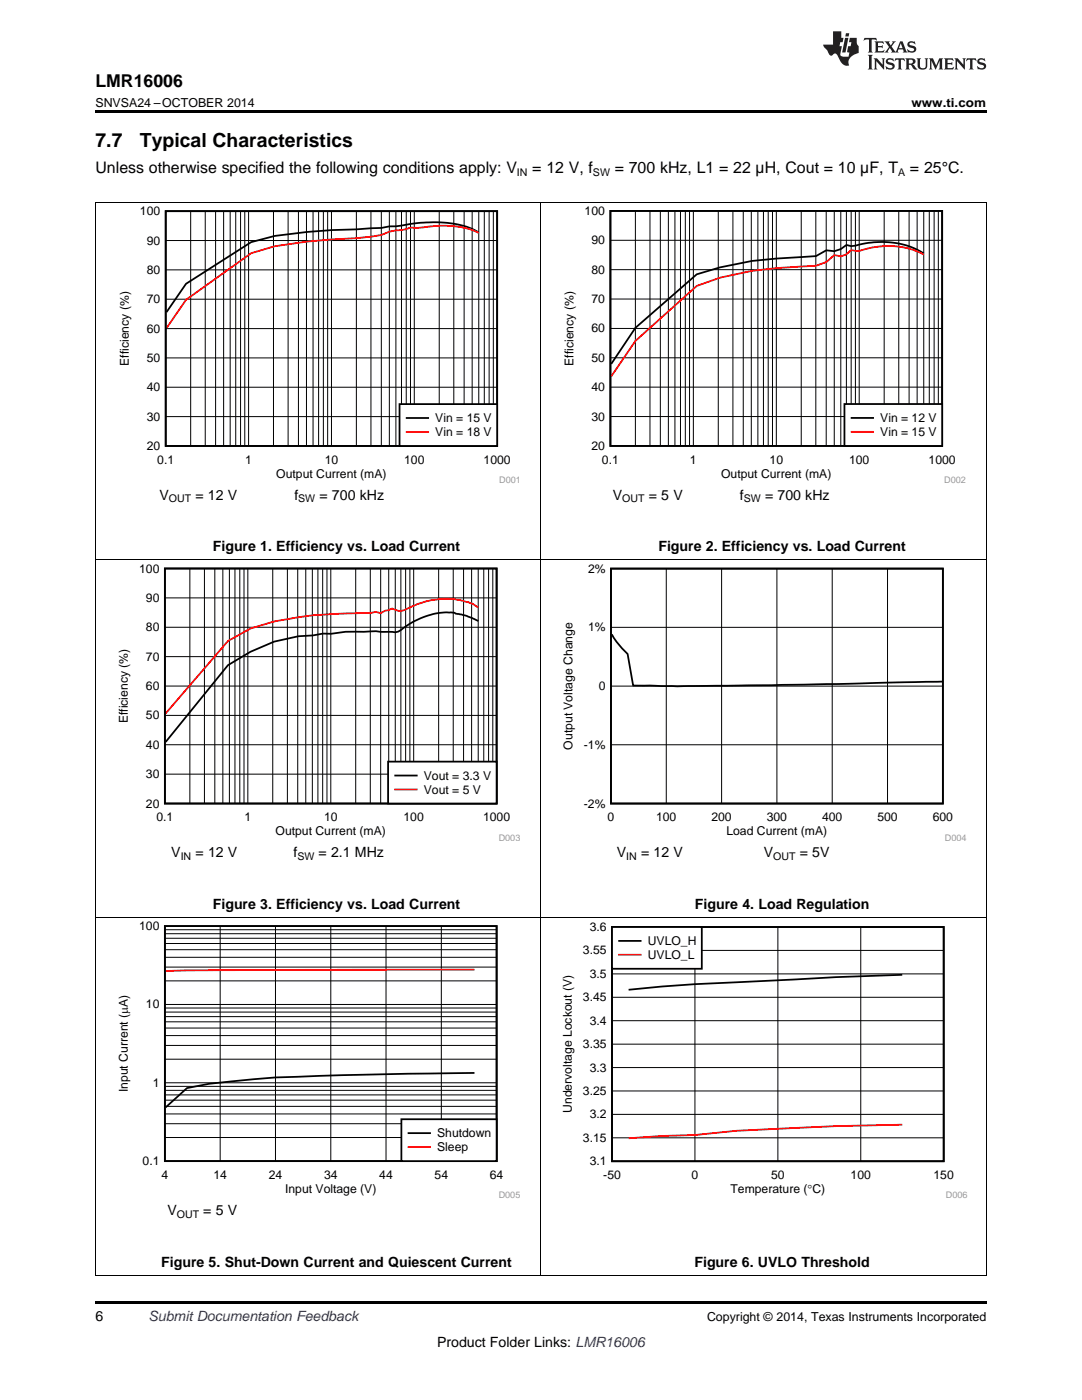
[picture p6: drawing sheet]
<svg xmlns="http://www.w3.org/2000/svg" width="216mm" height="279mm" viewBox="0 0 216 279" stroke-linecap="round" stroke-linejoin="round" font-family="sans-serif">
<path d="M19 259.7h177.8v.5h-177.8z" fill="#000"/>
<path d="M19.1 183.1v71.4M107.9 183.1v71.4M196.8 183.1v71.4M19 254.5h177.8" fill="none" stroke="#000" stroke-width=".2"/>
<path d="M23.2 183.9h80.6v55.3h-80.6z" fill-rule="evenodd" fill="#fff"/>
<path d="M32.9 184.8h66.2v46.9h-66.2zM94.7 214.1l-30.9 .6a185.4 185.4 0 0 0-22.1 1.6l-4.4 .9-4.2 3.8" fill="none" stroke="#000" stroke-width=".35"/>
<g fill="none" stroke="#000" stroke-width=".2">
<path d="M32.9 195.8h66.2M32.9 193h66.2M32.9 191.1h66.2M32.9 189.5h66.2M32.9 188.3h66.2M32.9 187.3h66.2M32.9 186.3h66.2M32.9 185.5h66.2M43.9 184.8v46.9M55 184.8v46.9M66 184.8v46.9M77 184.8v46.9"/>
<path d="M88.1 184.8v46.9M32.9 219.6h66.2M32.9 218.5h66.2M32.9 217.6h66.2M32.9 216.8h66.2M32.9 216.1h66.2M32.9 211.4h66.2M32.9 208.6h66.2M32.9 206.7h66.2M32.9 205.2h66.2M32.9 203.9h66.2M32.9 202.9h66.2"/>
<path d="M32.9 202h66.2M32.9 201.2h66.2M32.9 200.5h66.2M32.9 227h66.2M32.9 224.3h66.2M32.9 222.3h66.2M32.9 220.8h66.2"/>
</g>
<path d="M94.7 193.5l-39.7 .1-21.9 .2" fill="none" stroke="#f00" stroke-width=".35"/>
<path d="M80.1 223.4h19v8.3h-19z" fill-rule="evenodd" fill="#fff"/>
<path d="M80.1 223.4h19v8.3h-19zM81.5 226.1h4.3" fill="none" stroke="#000" stroke-width=".35"/>
<path d="M81.5 228.9h4.3" fill="none" stroke="#f00" stroke-width=".35"/>
<path d="M111.8 184.1h81.2v55.1h-81.2z" fill-rule="evenodd" fill="#fff"/>
<path d="M122.1 185h66.2v46.8h-66.2zM180 194.5l-13.2 .5-28.1 1.4-13.3 1.1" fill="none" stroke="#000" stroke-width=".35"/>
<path d="M122.1 199h66.2M122.1 194.4h66.2M122.1 189.7h66.2M138.7 185v46.8M155.2 185v46.8M171.8 185v46.8M122.1 217.7h66.2M122.1 213.1h66.2M122.1 208.4h66.2M122.1 203.7h66.2M122.1 227.1h66.2M122.1 222.4h66.2" fill="none" stroke="#000" stroke-width=".2"/>
<path d="M180 224.5l-13.2 .2-19.9 1-8.2 .8-6.6 .2-6.7 .5" fill="none" stroke="#f00" stroke-width=".35"/>
<path d="M122.1 185h17.9v8.3h-17.9z" fill-rule="evenodd" fill="#fff"/>
<path d="M122.1 185h17.9v8.3h-17.9zM123.5 187.8h4.3" fill="none" stroke="#000" stroke-width=".35"/>
<path d="M123.5 190.5h4.3" fill="none" stroke="#f00" stroke-width=".35"/>
<path d="M19.1 111.8v71.4M107.9 111.8v71.4M196.8 111.8v71.4M19 183.1h177.8" fill="none" stroke="#000" stroke-width=".2"/>
<path d="M23.2 112.5h80.6v55.3h-80.6z" fill-rule="evenodd" fill="#fff"/>
<path d="M32.9 113.5h66.2v46.9h-66.2zM95.4 123.9l-2.2-.9-1.4-.4a11.1 11.1 0 0 0-8.5 1.1l-2.4 1.3a4.6 4.6 0 0 1-2 1.2l-3.9-.2-6 .1-2.9 .4-1.6-.1-2.1 .4-2.9 .2-4.8 1.1-4.7 2-4.5 2.7-12.4 15.3" fill="none" stroke="#000" stroke-width=".35"/>
<g fill="none" stroke="#000" stroke-width=".2">
<path d="M32.9 119.3h66.2M37.9 113.5v46.9M40.8 113.5v46.9M42.9 113.5v46.9M44.5 113.5v46.9M45.8 113.5v46.9M46.9 113.5v46.9M47.8 113.5v46.9M48.7 113.5v46.9M49.5 113.5v46.9M54.4 113.5v46.9M57.3 113.5v46.9"/>
<path d="M59.4 113.5v46.9M61 113.5v46.9M62.3 113.5v46.9M63.4 113.5v46.9M64.4 113.5v46.9M65.2 113.5v46.9M66 113.5v46.9M71 113.5v46.9M73.9 113.5v46.9M76 113.5v46.9M77.6 113.5v46.9M78.9 113.5v46.9"/>
<path d="M80 113.5v46.9M80.9 113.5v46.9M81.8 113.5v46.9M82.5 113.5v46.9M87.5 113.5v46.9M90.4 113.5v46.9M92.5 113.5v46.9M94.1 113.5v46.9M95.4 113.5v46.9M96.5 113.5v46.9M97.5 113.5v46.9M98.3 113.5v46.9"/>
<path d="M32.9 136.9h66.2M32.9 131h66.2M32.9 125.2h66.2M32.9 154.5h66.2M32.9 148.6h66.2M32.9 142.8h66.2"/>
</g>
<path d="M95.4 121.1h-.1a9.7 9.7 0 0 0-4.8-1.5 17.5 17.5 0 0 0-10 2.2 2.64 2.64 0 0 1-2.2-.4l-1.5 .5-.8 .5-1-.3-1.1 .2a95.9 95.9 0 0 0-19.2 1.7l-4.7 1.4-4.5 2.5-12.4 14.5" fill="none" stroke="#f00" stroke-width=".35"/>
<path d="M77.4 152h21.7v8.4h-21.7z" fill-rule="evenodd" fill="#fff"/>
<path d="M77.4 152h21.7v8.4h-21.7zM78.9 154.8h4.3" fill="none" stroke="#000" stroke-width=".35"/>
<path d="M78.9 157.6h4.3" fill="none" stroke="#f00" stroke-width=".35"/>
<path d="M111.9 112.5h80.9v55.3h-80.9z" fill-rule="evenodd" fill="#fff"/>
<path d="M121.9 113.5h66.2v46.9h-66.2zM122.1 126.6v.1a14.7 14.7 0 0 0 3.1 3.8l1.1 6.3a1079.4 1079.4 0 0 0 43.1-.3l18.6-.5" fill="none" stroke="#000" stroke-width=".35"/>
<path d="M19.1 40.4v71.4M107.9 40.4v71.4M196.8 40.4v71.4M19 111.7h177.8M132.9 113.5v46.9M144 113.5v46.9M155 113.5v46.9M166.1 113.5v46.9M177.1 113.5v46.9M121.9 136.9h66.2M121.9 125.2h66.2M121.9 148.6h66.2" fill="none" stroke="#000" stroke-width=".2"/>
<path d="M23.4 41.2h80.2v55.2h-80.2z" fill-rule="evenodd" fill="#fff"/>
<path d="M33.1 42.1h66.1v46.9h-66.1zM95.5 46.4a15.9 15.9 0 0 0-9-2.1l-3.2 .2-7.2 1-9.9 .4-4.9 .4-6.5 .8-4.7 1.2-13 8.3-3.9 5.7" fill="none" stroke="#000" stroke-width=".35"/>
<g fill="none" stroke="#000" stroke-width=".2">
<path d="M33.1 59.7h66.1M33.1 53.9h66.1M33.1 48h66.1M38 42.1v46.9M41 42.1v46.9M43 42.1v46.9M44.6 42.1v46.9M45.9 42.1v46.9M47 42.1v46.9M48 42.1v46.9M48.8 42.1v46.9M49.6 42.1v46.9"/>
<path d="M54.6 42.1v46.9M57.5 42.1v46.9M59.6 42.1v46.9M61.2 42.1v46.9M62.5 42.1v46.9M63.6 42.1v46.9M64.5 42.1v46.9M65.4 42.1v46.9M66.1 42.1v46.9M71.1 42.1v46.9M74 42.1v46.9M76.1 42.1v46.9"/>
<path d="M77.7 42.1v46.9M79 42.1v46.9M80.1 42.1v46.9M81.1 42.1v46.9M81.9 42.1v46.9M82.7 42.1v46.9M87.6 42.1v46.9M90.6 42.1v46.9M92.6 42.1v46.9M94.2 42.1v46.9M95.5 42.1v46.9M96.6 42.1v46.9"/>
<path d="M97.6 42.1v46.9M98.4 42.1v46.9M33.1 77.3h66.1M33.1 71.4h66.1M33.1 65.6h66.1M33.1 83.1h66.1"/>
</g>
<path d="M95.5 46.5a17.3 17.3 0 0 0-11-1.1h-2.6l-1.8 .5-2.4 .3-1.6 .7-2.1 .3-12.7 1-6.5 .9-4.7 1.4-13 9.3-3.9 5.7" fill="none" stroke="#f00" stroke-width=".35"/>
<path d="M79.7 80.6h19.5v8.4h-19.5z" fill-rule="evenodd" fill="#fff"/>
<path d="M79.7 80.6h19.5v8.4h-19.5zM81.1 83.4h4.3" fill="none" stroke="#000" stroke-width=".35"/>
<path d="M81.1 86.2h4.3" fill="none" stroke="#f00" stroke-width=".35"/>
<path d="M112.1 41.2h80.6v55.2h-80.6z" fill-rule="evenodd" fill="#fff"/>
<path d="M121.8 42.1h66.2v46.9h-66.2zM184.3 50.6a16.4 16.4 0 0 0-13.6-1.6l-.9 .1-.9-.2-1.1 .8-1.3 .4-1.6-.1-2.1 1.1-2.9 .2a66.8 66.8 0 0 0-20.9 3.4l-12.2 10.7-4.8 7.2" fill="none" stroke="#000" stroke-width=".35"/>
<g fill="none" stroke="#000" stroke-width=".2">
<path d="M121.8 59.7h66.2M121.8 53.8h66.2M121.8 48h66.2M126.8 42.1v46.9M129.7 42.1v46.9M131.8 42.1v46.9M133.4 42.1v46.9M134.7 42.1v46.9M135.8 42.1v46.9M136.7 42.1v46.9M137.6 42.1v46.9M138.4 42.1v46.9"/>
<path d="M143.3 42.1v46.9M146.2 42.1v46.9M148.3 42.1v46.9M149.9 42.1v46.9M151.2 42.1v46.9M152.3 42.1v46.9M153.3 42.1v46.9M154.1 42.1v46.9M154.9 42.1v46.9M159.9 42.1v46.9M162.8 42.1v46.9M164.9 42.1v46.9"/>
<path d="M166.5 42.1v46.9M167.8 42.1v46.9M168.9 42.1v46.9M169.8 42.1v46.9M170.7 42.1v46.9M171.4 42.1v46.9M176.4 42.1v46.9M179.3 42.1v46.9M181.4 42.1v46.9M183 42.1v46.9M184.3 42.1v46.9M185.4 42.1v46.9"/>
<path d="M186.4 42.1v46.9M187.2 42.1v46.9M121.8 77.3h66.2M121.8 71.4h66.2M121.8 65.5h66.2M121.8 83.1h66.2"/>
</g>
<path d="M184.3 50.8a15.9 15.9 0 0 0-12.8-.7l-1.7-.2-.9 .9-1.1 .4-1.3-.3-1.6 1.4-2.1 .7a88.8 88.8 0 0 0-19.1 2.4l-4.7 1.7-12.2 10.9-4.8 7.1" fill="none" stroke="#f00" stroke-width=".35"/>
<path d="M168.5 80.6h19.5v8.4h-19.5z" fill-rule="evenodd" fill="#fff"/>
<path d="M168.5 80.6h19.5v8.4h-19.5zM169.9 83.4h4.3" fill="none" stroke="#000" stroke-width=".35"/>
<path d="M169.9 86.2h4.3" fill="none" stroke="#f00" stroke-width=".35"/>
<path d="M19 40.4h177.8" fill="none" stroke="#000" stroke-width=".2"/>
<path d="M19 22h177.8v.5h-177.8z" fill="#000"/>
<g fill="#231f20">
<path d="M172.5 7.6l-.1 .5 .4-.2h.6v.1v2.1l-.2 .4h.9l-.2-.4v-2.1l.1-.1h.5l.5 .2-.2-.5zM174.5 8.3l.2 .3v1.5l-.2 .4h1.8l.2-.6a1.04 1.04 0 0 1-1.3 .2v-.7h.6l.3 .2v-.6l-.3 .2h-.6v-.6l.8-.1 .4 .3-.2-.5zM176.5 8.3l.9 1.1-.9 1.1h.8l-.2-.2 .4-.7 .5 .7-.2 .2h1.5l-.2-.2 .2-.4h.9l.1 .4-.2 .2h1l-.3-.3-.7-1.9h-.5l-.9 2-.8-1 .9-1h-.8l.1 .3-.4 .5-.3-.6 .1-.2zM179.7 8.6l.4 1h-.7zM181.3 8.4a.63 .63 0 0 0-.2 .7 .63 .63 0 0 0 .6 .4l.6 .2 .1 .2a.75 .75 0 0 1-.7 .4 .75 .75 0 0 1-.6-.5l.1 .7 .1-.1a1.11 1.11 0 0 0 1.5-.6 1.13 1.13 0 0 0-1.2-.8l-.1-.4a1.04 1.04 0 0 1 1.2 .2l-.2-.5-.2 .1-.4-.2zM173.2 10.9l.2 .4v2.2l-.2 .4h1l-.3-.4v-2.2l.3-.4zM174.3 11.6l.3 .4v1.5l-.3 .4h.8l-.2-.4v-1.3l1.5 1.7v-1.9l.2-.4h-.7l.2 .4v.9l-1.1-1.3zM177 11.8a.62 .62 0 0 0-.2 .7 .62 .62 0 0 0 .6 .4l.6 .1 .1 .3a.76 .76 0 0 1-.7 .3 .76 .76 0 0 1-.7-.4l.2 .7 .1-.1a1.11 1.11 0 0 0 1.5-.6 1.13 1.13 0 0 0-1.2-.8l-.1-.4a1.04 1.04 0 0 1 1.2 .2l-.2-.6-.2 .1-.5-.1zM178.7 11.6l-.2 .6a.61 .61 0 0 1 .8-.3v1.6l-.2 .4h.9l-.2-.4v-1.6a.63 .63 0 0 1 .7 .3l-.1-.6zM180.6 11.6l.3 .4v1.5l-.3 .4h1l-.2-.2-.1-.8 .6 .2a.76 .76 0 0 0 1.2 .7l-1-1a.58 .58 0 0 0 .6-.5 .58 .58 0 0 0-.5-.6zM181.4 11.9h.1a.45 .45 0 0 1 .5 .1 .45 .45 0 0 1 .1 .5l-.8 .2zM182.9 11.6l.2 .2a2.17 2.17 0 0 0 .3 1.9 .99 .99 0 0 0 1.6-.6v-1.1l.2-.4h-.7l.2 .2a1.92 1.92 0 0 1-.2 1.8 .6 .6 0 0 1-.9-.5v-1.1l.2-.4zM185.4 11.6l.2 .4v1.5l-.2 .4h.7l-.2-.4v-1.4l.8 1.8 .8-1.8v1.4l-.2 .4h.9l-.2-.4v-1.5l.2-.4h-.8l-.6 1.5-.6-1.5zM188.4 11.6l.2 .4v1.5l-.2 .4h1.8l.1-.6a1.04 1.04 0 0 1-1.2 .1v-.6h.5l.4 .2v-.6l-.4 .2h-.5v-.7h.8l.3 .3-.1-.6zM190.5 11.6l.2 .4v1.5l-.2 .4h.7l-.2-.4v-1.3l1.5 1.7v-1.9l.2-.4h-.7l.2 .4v.9l-1.1-1.3zM192.9 11.6l-.1 .6a.61 .61 0 0 1 .7-.3l.1 1.6-.3 .4h1l-.3-.4 .1-1.6a.63 .63 0 0 1 .7 .3l-.1-.6zM195.2 11.8a.62 .62 0 0 0-.2 .7 .62 .62 0 0 0 .6 .4l.6 .1 .1 .3a.76 .76 0 0 1-.7 .3 .76 .76 0 0 1-.6-.4l.1 .7 .1-.1a1.11 1.11 0 0 0 1.6-.6 1.13 1.13 0 0 0-1.3-.8l-.1-.4a1.04 1.04 0 0 1 1.2 .2l-.1-.6-.2 .1-.5-.1z"/>
<path d="M166.2 6.3v2.6h-1.9v.4l.8 .9a.91 .91 0 0 0 1 .8 .56 .56 0 0 1 .5-.3 .56 .56 0 0 1 .5 .3l.4 .8a1.53 1.53 0 0 0 1.9 1.2 1.54 1.54 0 0 1 1-2.1l.9-.3v-1.4a1.52 1.52 0 0 1-.4-1.6h-1.3l-.2 .8h.5l-.2 .8h-.5l-.1 1v.2l.4 .1-.2 .8a1.93 1.93 0 0 1-1.6-.3l.3-1.8h-.5l.2-.8h.4l.2-.8h-.4v-1.3zM168.6 7.6l-.6 2.9h.7l.6-2.9zM168.8 6.6l-.1 .7h.6l.2-.7z"/>
</g>
<g font-size="3.9">
<text x="19" y="29.3">7.7</text>
<text x="27.9" y="29.3">Typical Characteristics</text>
</g>
<text font-size="3.5" x="19" y="17.3">LMR16006</text>
<g font-size="3.2">
<text x="19" y="34.4">Unless otherwise specified the following conditions apply: V</text>
<text x="106.2" y="34.4">= 12 V, f</text>
<text x="122.7" y="34.4">= 700 kHz, L1 = 22 µH, Cout = 10 µF, T</text>
<text x="181.6" y="34.4">= 25°C.</text>
</g>
<g font-size="2.8">
<text x="31.8" y="99.7">V</text>
<text x="39" y="99.7">= 12 V</text>
<text x="58.7" y="99.7">f</text>
<text x="63.7" y="99.7">= 700 kHz</text>
<text x="122.3" y="99.7">V</text>
<text x="129.5" y="99.7">= 5 V</text>
<text x="147.6" y="99.7">f</text>
<text x="152.6" y="99.7">= 700 kHz</text>
<text x="42.5" y="110">Figure 1. Efficiency vs. Load Current</text>
<text x="131.4" y="110">Figure 2. Efficiency vs. Load Current</text>
<text x="34.2" y="171.1">V</text>
<text x="39" y="171.1">= 12 V</text>
<text x="58.6" y="171.1">f</text>
<text x="63.6" y="171.1">= 2.1 MHz</text>
<text x="123.1" y="171.1">V</text>
<text x="127.9" y="171.1">= 12 V</text>
<text x="152.4" y="171.1">V</text>
<text x="159.6" y="171.1">= 5V</text>
<text x="42.5" y="181.4">Figure 3. Efficiency vs. Load Current</text>
<text x="138.7" y="181.4">Figure 4. Load Regulation</text>
<text x="33.4" y="242.4">V</text>
<text x="40.6" y="242.4">= 5 V</text>
<text x="32.2" y="252.8">Figure 5. Shut-Down Current and Quiescent Current</text>
<text x="138.6" y="252.8">Figure 6. UVLO Threshold</text>
<text x="19" y="263.6">6</text>
<text x="87.2" y="268.9">Product Folder Links: LMR16006</text>
</g>
<text font-size="2.8" fill="#0000c8" x="29.6" y="263.6">Submit Documentation Feedback</text>
<g font-size="2.5">
<text x="19" y="21.4">SNVSA24 –OCTOBER 2014</text>
<text x="181.9" y="21.4">www.ti.com</text>
<text x="141.1" y="263.6">Copyright © 2014, Texas Instruments Incorporated</text>
</g>
<g font-size="2.4">
<text x="27.9" y="42.9">100</text>
<text x="116.7" y="42.9">100</text>
<text x="29.3" y="48.8">90</text>
<text x="118" y="48.8">90</text>
<text x="29.3" y="54.7">80</text>
<text x="118" y="54.6">80</text>
<text x="29.3" y="60.5">70</text>
<text x="118" y="60.5">70</text>
<text x="29.3" y="66.4">60</text>
<text x="118" y="66.3">60</text>
<text x="25.7" y="73" transform="rotate(-90 25.7 73)">Efficiency (%)</text>
<text x="29.3" y="72.2">50</text>
<text x="114.4" y="73" transform="rotate(-90 114.4 73)">Efficiency (%)</text>
<text x="118" y="72.2">50</text>
<text x="29.3" y="83.9">30</text>
<text x="29.3" y="78.1">40</text>
<text x="118" y="83.9">30</text>
<text x="118" y="78.1">40</text>
<text x="29.3" y="89.8">20</text>
<text x="86.9" y="84.3">Vin = 15 V</text>
<text x="86.9" y="87.1">Vin = 18 V</text>
<text x="118" y="89.8">20</text>
<text x="175.6" y="84.3">Vin = 12 V</text>
<text x="175.6" y="87">Vin = 15 V</text>
<text x="31.4" y="92.6">0.1</text>
<text x="48.9" y="92.6">1</text>
<text x="55.1" y="95.3">Output Current (mA)</text>
<text x="64.8" y="92.6">10</text>
<text x="80.6" y="92.6">100</text>
<text x="96.5" y="92.6">1000</text>
<text x="120.1" y="92.6">0.1</text>
<text x="137.7" y="92.6">1</text>
<text x="143.9" y="95.3">Output Current (mA)</text>
<text x="153.6" y="92.6">10</text>
<text x="169.4" y="92.6">100</text>
<text x="185.3" y="92.6">1000</text>
<text x="27.8" y="114.3">100</text>
<text x="117.3" y="114.3">2%</text>
<text x="29.1" y="126">80</text>
<text x="29.1" y="120.1">90</text>
<text x="29.1" y="131.8">70</text>
<text x="117.3" y="126">1%</text>
<text x="29.1" y="137.7">60</text>
<text x="119.5" y="137.7">0</text>
<text x="29.1" y="143.6">50</text>
<text x="25.5" y="144.4" transform="rotate(-90 25.5 144.4)">Efficiency (%)</text>
<text x="29.1" y="149.4">40</text>
<text x="114.3" y="149.6" transform="rotate(-90 114.3 149.6)">Output Voltage Change</text>
<text x="116.5" y="149.4">-1%</text>
<text x="29.1" y="155.3">30</text>
<text x="84.6" y="155.6">Vout = 3.3 V</text>
<text x="29.1" y="161.2">20</text>
<text x="84.6" y="158.4">Vout = 5 V</text>
<text x="116.5" y="161.2">-2%</text>
<text x="31.2" y="163.9">0.1</text>
<text x="48.8" y="163.9">1</text>
<text x="55" y="166.7">Output Current (mA)</text>
<text x="64.7" y="163.9">10</text>
<text x="80.5" y="163.9">100</text>
<text x="96.4" y="163.9">1000</text>
<text x="121.2" y="163.9">0</text>
<text x="130.9" y="163.9">100</text>
<text x="142" y="163.9">200</text>
<text x="145" y="166.7">Load Current (mA)</text>
<text x="153" y="163.9">300</text>
<text x="164" y="163.9">400</text>
<text x="175.1" y="163.9">500</text>
<text x="186.1" y="163.9">600</text>
<text x="27.8" y="185.6">100</text>
<text x="117.7" y="185.8">3.6</text>
<text x="116.3" y="190.5">3.55</text>
<text x="129.3" y="188.6">UVLO_H</text>
<text x="129.3" y="191.4">UVLO_L</text>
<text x="117.7" y="195.2">3.5</text>
<text x="29.1" y="201.3">10</text>
<text x="116.3" y="199.8">3.45</text>
<text x="116.3" y="209.2">3.35</text>
<text x="117.7" y="204.5">3.4</text>
<text x="117.7" y="213.8">3.3</text>
<text x="25.5" y="218" transform="rotate(-90 25.5 218)">Input Current (PA)</text>
<text x="30.5" y="216.9">1</text>
<text x="116.3" y="218.5">3.25</text>
<text x="87.2" y="227">Shutdown</text>
<text x="114.1" y="222.1" transform="rotate(-90 114.1 222.1)">Undervoltage Lockout (V)</text>
<text x="116.3" y="227.9">3.15</text>
<text x="117.7" y="223.2">3.2</text>
<text x="28.5" y="232.5">0.1</text>
<text x="87.2" y="229.8">Sleep</text>
<text x="117.7" y="232.5">3.1</text>
<text x="32.2" y="235.3">4</text>
<text x="42.6" y="235.3">14</text>
<text x="53.6" y="235.3">24</text>
<text x="56.9" y="238.1">Input Voltage (V)</text>
<text x="64.7" y="235.3">34</text>
<text x="75.7" y="235.3">44</text>
<text x="86.7" y="235.3">54</text>
<text x="97.7" y="235.3">64</text>
<text x="120.4" y="235.3">-50</text>
<text x="138" y="235.3">0</text>
<text x="145.8" y="238.1">Temperature (qC)</text>
<text x="153.9" y="235.3">50</text>
<text x="169.7" y="235.3">100</text>
<text x="186.3" y="235.3">150</text>
</g>
<g font-size="2.1">
<text x="103.1" y="35.1">IN</text>
<text x="118.3" y="35.1">SW</text>
<text x="179.2" y="35.1">A</text>
<text x="33.7" y="100.3">OUT</text>
<text x="59.5" y="100.3">SW</text>
<text x="124.2" y="100.3">OUT</text>
<text x="148.4" y="100.3">SW</text>
<text x="36.1" y="171.6">IN</text>
<text x="59.3" y="171.6">SW</text>
<text x="125" y="171.6">IN</text>
<text x="154.3" y="171.6">OUT</text>
<text x="35.3" y="243">OUT</text>
</g>
<g font-size="1.8" fill="#999">
<text x="99.6" y="96.4">D001</text>
<text x="188.4" y="96.4">D002</text>
<text x="99.5" y="167.8">D003</text>
<text x="188.6" y="167.8">D004</text>
<text x="99.5" y="239.1">D005</text>
<text x="188.7" y="239.1">D006</text>
</g>
</svg>
